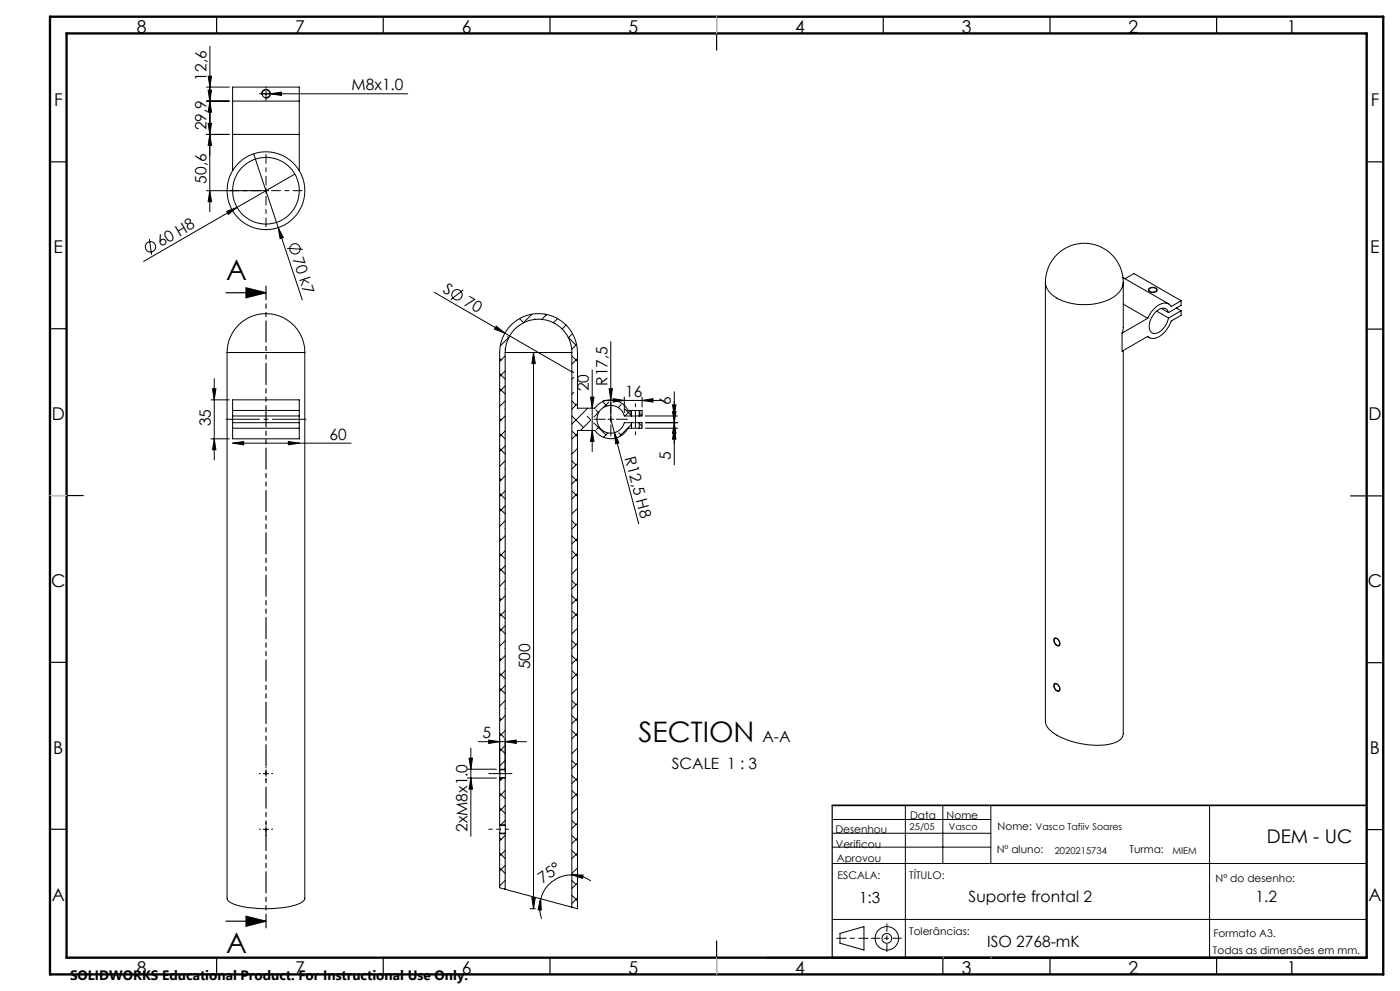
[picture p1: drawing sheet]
<svg xmlns="http://www.w3.org/2000/svg" width="420mm" height="297mm" viewBox="0 0 420 297" stroke-linecap="round" stroke-linejoin="round" font-family="sans-serif">
<g fill="none" stroke="#000" stroke-width=".3">
<path d="M63 13.9v22.8M61.9 30.3h6.9M61.9 26.1h6.9M62.4 37h1.1l-.6 3.3zM62.4 27h1.1l-.6 3.3zM62.4 22.8h1.1l-.5 3.3zM62.9 24v39.5M63 30.3l.5 3.3h-1.1zM69.8 30.3v10M69.8 30.3h20M69.8 30.3v-4.2h20v4.2M78.5 28.1h43.8"/>
<path d="M78.5 28.5a1.34 1.34 0 0 1 1.2-1.7 1.34 1.34 0 0 1 1.4 1.4 1.34 1.34 0 0 1-1.7 1.2M79.8 27.3v1.7M81.1 28.1l3.3-.5v1zM89.8 30.3v10M61.9 57.1h16.9M62.9 57.1l.6 3.4h-1.1zM62.9 40.3l.6 3.3h-1.1zM68.8 40.3h-6.9M69.8 40.3h20M69.8 40.3v10.8M76.1 46.1l14.6 43.8M79 57.1h1.6"/>
<path d="M79.8 56.3v1.7M88.4 52.2l-17.3 10M89.8 40.3v10.8M44.8 71.6l.7 4.7M68 63.4l3.1-1.2-2.6 2zM71.1 62.2l-28 16.1M83.5 68.2l1.5 3-1 .3zM86.1 74.4l4.8 .3M130.3 87.6l41.4 23.9M139 86.9l-3.8 2.9M148.9 97.8l2.5 2-3.1-1.2zM155.9 95.5l1.2 1.2"/>
<path d="M159.6 94.2l-2.6 2.6M160.4 95.6l.2 .1M163.5 94.2l.3 .2M164 94.3l-1.5 1.4M167.3 95.5l-1.3 1.2M169.8 97.4l-1.2 1.2M171.8 100l-1.3 1.2M313.6 84.6a11.7 11.7 0 0 1 11.7-11.7 11.7 11.7 0 0 1 11.7 11.7M313.6 84.6v131.7a5.8 5.8 0 0 0 3.4 4 25.2 25.2 0 0 0 16.8 2.5 3.6 3.6 0 0 0 3.2-2.9v-114.8M313.6 84.6a6.9 6.9 0 0 0 5.3 5.6 18 18 0 0 0 15.8-1.6l1.6-1.9 .7-2.1M336.9 83.2l13.7 7.9M337 84.6v13.9l-.4 1.3"/>
<path d="M337 91.2l7.3 4.2M337.5 83.5l2.7-1.5 14.1 8.1M344.3 95.4l-7.7 4.4M344.6 86.5a1.55 1.55 0 0 1 2.6 .5 1.54 1.54 0 0 1-2.7-.2zM344.8 86.5a1.35 1.35 0 0 1 2.2 .4 1.27 1.27 0 0 1-1.2 .7 1.27 1.27 0 0 1-1.1-.9zM347 93.2l3.6 2.1M348.4 92.4l2.2 1.3M350.6 93.7a1.9 1.9 0 0 0-1.6-1.4 1.9 1.9 0 0 0-1.9 .9 5.6 5.6 0 0 0-2 6.1 2.23 2.23 0 0 0 3.5-.4l1.2-1.7 .8-1.9M352.9 92.3l1.4 .8M354.3 93.1v1.4l-2.9 1.7a7.8 7.8 0 0 1-5.2 5.3 2.15 2.15 0 0 1-1.9-.7l-7.7 4.5v-5.5M354.3 90.1l-2.9 1.8a2.67 2.67 0 0 0-4.1-.3l-1.6 1.6-1.4 2.2M354.3 90.1v1.4l-3.7 2.2"/>
<path d="M354.3 93.1l-3.7 2.2M63.3 119.8h5.5M63.7 116.5h1.1l-.5 3.3zM64.3 113.5v24.4M68.1 105.7a11.7 11.7 0 0 1 11.7-11.7 11.7 11.7 0 0 1 11.6 11.7M68.1 105.7v163.6a4.3 4.3 0 0 0 3.8 2.2 34.2 34.2 0 0 0 18-.7l1.3-.9 .2-.6v-163.6M68.1 105.7h23.3M149.9 116.4l1.7 1.7M149.9 112l1.7 1.6M149.9 107.5l.5 .4M151.5 104.5l.1 .2M151.6 106.7l-1.7 1.6"/>
<path d="M151.6 111.2l-1.7 1.7M151.6 115.7l-1.7 1.6M151.6 105.7h20M151.6 105.7a10 10 0 0 1 10-10 10 10 0 0 1 10 10M151.6 105.7v126.3M152.3 100.9l.3 .3M152.6 101.1l-2.5 2.6M159.1 105.7h1.5M160.1 105.7l.5 3.3h-1zM160.1 105.7v166.6M170.5 101.1l2.3 2.3M171.6 106.7l1.6 1.6"/>
<path d="M171.6 105.7v166.2M171.8 111.4l.3 .3M172.1 113.1l-.5 .5M172.1 117.6l-.5 .5M173 103.2l-1.5 1.5M173.2 107.5l-1.6 1.6M177.2 119h1l-.5 3.3zM177.7 110.8v24.6M182.7 116.5h1l-.5 3.3zM183.2 102.4v24.1M184 119.5l3.3 .5-3.3 .5zM187.3 119v4.7"/>
<path d="M192.6 119v3M202.3 117.4v21.9M344.2 100.9l.6 .3M63.3 131.5h5.5M64.3 131.5l.5 3.3h-1.1zM69.8 123v-3.2h20v3.2M69.8 128.3v3.2h20v-3.2M69.8 124.7v2M69.8 124.7h20M69.8 126.7h20M69.8 128.3h20M69.8 123v1.7"/>
<path d="M69.8 126.7v1.6M69.8 123h20M69.8 132.8l3.3-.5v1zM69.8 132.8h35.5M86.5 132.3l3.3 .5-3.3 .5zM89.8 124.7v2M89.8 123v1.7M89.8 126.7v1.6M149.9 134.4l1.7 1.7M149.9 129.9l1.7 1.7M149.9 125.4l.5 .5M151.5 122.5l.1 .1"/>
<path d="M151.6 120.2l-1.7 1.6M151.6 124.6l-1.7 1.7M151.6 129.1l-1.7 1.7M151.6 133.6l-1.7 1.7M151.6 138.1l-1.7 1.7M171.6 138.1l1.2 1.2M171.6 124.6l3.4 3.5M171.6 120.2l1.2 1.2M171.7 129.3l1.5 1.5M173.2 120.9l-1.6 1.7M173.2 129.9l-1.6 1.7M173.2 134.4l-1.6 1.7"/>
<path d="M173.2 138.9l-1.6 1.7M176.2 124.7l1 1.1M176.3 122.3l-4.7 4.8M177.2 126l-3 3M177.7 129l.5 3.3h-1zM178.2 126.7l3.6 3.6M178.7 122.8l.8 .8M179.7 123.4l-1.5 1.6M179.7 127.9l-.8 .8M180.8 120.4l1.3 1.3M180.9 120h18.1M182.4 129.7l-1.4 1.4"/>
<path d="M182.4 125.7h1.7M182.7 120.5l-1.7 1.6M183.2 125.7l1.1 4M184.3 129.7l1.4 3-1 .3zM184.3 129.7l7.3 27.3M185.6 129.7l.8 .8M186.4 121.2l-.9 1M187.4 122.5l2 2.1M189.1 123l-1.6 1.7M189.3 123v1.7M189.4 127.2l-3.5 3.5M189.4 123h-1a5.8 5.8 0 0 0-10-.7h-5.2v-16.6a11.7 11.7 0 0 0-11.6-11.7 11.7 11.7 0 0 0-11.7 11.7v126.3"/>
<path d="M189.4 128.3h-1a5.9 5.9 0 0 1-10 .7h-5.2v143.3l-1.6-.4M189.4 124.7h-2.1a4.2 4.2 0 0 0-6.4-2.5 4.2 4.2 0 0 0 0 6.9 4.2 4.2 0 0 0 6.4-2.4h2.1M189.4 124.7h2.4M189.4 123h2.4M189.4 128.3h2.4M189.4 126.7h2.4M189.4 123v1.7M189.4 126.7v1.6M191.8 126.9l.8 .8M191.8 123h.8v1.7h-.8M191.8 126.7h.8v1.6h-.8M191.8 123v1.7"/>
<path d="M191.8 126.7v1.6M191.9 123v1.7l.7-.7M192.6 120l3.3-.5v1zM193.6 128.3h9.7M193.6 124.7h9.7M201.8 121.4h1l-.5 3.3zM201.8 123.4h1l-.5 3.3zM202.3 126.7l.5 3.3h-1zM202.3 128.3l.5 3.3h-1zM203.3 126.7h-9.7M149.9 152.4l1.7 1.6M149.9 147.9l1.7 1.6"/>
<path d="M149.9 143.4l.5 .4M151.5 158.4l.1 .1M151.5 140.5l.1 .1M151.6 142.6l-1.7 1.7M151.6 147.1l-1.7 1.7M151.6 151.6l-1.7 1.6M151.6 156.1l-1.7 1.7M171.6 156.1l1.2 1.2M171.6 142.6l1.6 1.7M171.7 147.2l1.5 1.6M173.2 143.4l-1.6 1.7M173.2 147.9l-1.6 1.6"/>
<path d="M173.2 152.4l-1.6 1.6M173.2 156.9l-1.6 1.6M149.9 179.3l.5 .4M149.9 170.3l1.7 1.7M149.9 165.8l1.7 1.7M149.9 161.4l.5 .4M151.5 176.4l.1 .1M151.6 165.1l-1.7 1.6M151.6 160.6l-1.7 1.6M151.6 169.5l-1.7 1.7M151.6 174l-1.7 1.7M151.6 178.5l-1.7 1.7"/>
<path d="M171.6 178.5l1.6 1.7M171.6 174l1.2 1.3M171.6 160.6l1.6 1.6M171.7 165.2l1.5 1.5M173.2 161.4l-1.6 1.6M173.2 165.8l-1.6 1.7M173.2 170.3l-1.6 1.7M173.2 174.8l-1.6 1.7M173.2 179.3l-1.6 1.7M149.9 197.3l.5 .4M149.9 188.3l1.7 1.7M149.9 183.8l1.7 1.7"/>
<path d="M151.5 194.3l.1 .1M151.6 183l-1.7 1.7M151.6 187.5l-1.7 1.7M151.6 192l-1.7 1.7M151.6 196.5l-1.7 1.7M171.6 196.5l1.6 1.7M171.6 192l1.2 1.2M171.7 183.1l1.5 1.6M173.2 183.8l-1.6 1.7M173.2 188.3l-1.6 1.7M173.2 192.8l-1.6 1.6M173.2 197.3l-1.6 1.6"/>
<path d="M316.4 191.2a1.49 1.49 0 0 1 1.3 .8 1.49 1.49 0 0 1-.1 1.6 1.62 1.62 0 0 1-1.2-2.4zM316.4 191.4a1.31 1.31 0 0 1 1.5 1.3 .68 .68 0 0 1-.6 .8 .68 .68 0 0 1-.7-.6 1.2 1.2 0 0 1-.2-1.5zM149.9 219.7l1.3 1.3M149.9 215.2l.5 .5M149.9 206.3l1.7 1.6M149.9 201.8l1.7 1.6M151.5 212.3l.1 .1M151.6 201l-1.7 1.6M151.6 205.5l-1.7 1.6M151.6 210l-1.7 1.6M151.6 214.5l-1.7 1.6M151.6 218.9l-1.7 1.7"/>
<path d="M171.6 214.5l1.6 1.6M171.6 210l1.2 1.2M171.7 219l1.5 1.6M171.7 201.1l1.5 1.5M173.2 201.8l-1.6 1.6M173.2 206.3l-1.6 1.6M173.2 210.7l-1.6 1.7M173.2 215.2l-1.6 1.7M173.2 219.7l-1.6 1.7M316.3 204.9a1.46 1.46 0 0 1 1.4 .7 1.46 1.46 0 0 1-.1 1.6 1.67 1.67 0 0 1-1.3-2.3zM316.4 205a1.27 1.27 0 0 1 1.2 .7 1.27 1.27 0 0 1 0 1.3 1.48 1.48 0 0 1-1.2-2zM79 231.9h1.6"/>
<path d="M79.8 231v1.7M140.2 233.2h8.7M140.2 230.5h8.7M140.7 227.2h1l-.4 3.3zM141.3 233.2l.4 3.3h-1zM141.3 224.2v26.4M143.5 222.3h14.4M146.6 221.8l3.3 .5-3.3 .5zM149.9 230.5h1.7M149.9 224.2l1.7 1.7M149.9 237.7l1.7 1.7M149.9 233v-2.3h1.7v2.3"/>
<path d="M149.9 233v14.4M149.9 233h1.7M151 233l-1.1 1.1M151.4 223.6l-1.5 1.5M151.5 230.3l.1 .1M151.6 233.2h-1.7l.5 .4M151.6 227.9l-1.7 1.7M151.6 236.9l-1.7 1.7M151.6 233v14.4M151.6 222.3l3.3-.5v1zM171.6 232.4l1.6 1.7M171.6 227.9l1.2 1.2"/>
<path d="M171.7 237l1.5 1.6M173.2 224.2l-1.6 1.7M173.2 228.7l-1.6 1.7M173.2 233.2l-1.6 1.6M173.2 237.7l-1.6 1.7M79 248.5h1.6M79.8 247.7v1.7M149.9 247.2h1.7M149.9 249.9h1.7M149.9 242.2l1.7 1.6M149.9 255.7l1.7 1.6M149.9 251.1l.5 .5"/>
<path d="M149.9 247.4v2.3M149.9 249.7v16.4l1.7 .4M149.9 247.4h1.7M149.9 249.7h1.7M151.6 241.4l-1.7 1.7M151.6 245.9l-1.5 1.5M151.6 250.4l-1.7 1.6M151.6 254.8l-1.7 1.7M151.6 259.4l-1.7 1.6M151.6 247.4v2.3M151.6 249.7v16.8M171.6 250.4l1.6 1.6"/>
<path d="M171.6 245.9l1.2 1.2M171.7 254.9l1.5 1.6M173.2 242.2l-1.6 1.6M173.2 246.7l-1.6 1.6M173.2 251.1l-1.6 1.7M173.2 255.7l-1.6 1.6M249.7 258.8h160.3M249.7 249.7h47.6M249.7 245.6h47.6M249.7 253.9h47.6M271.6 241.4v45.6M282.9 241.4v17.4"/>
<path d="M297.3 241.4v17.4M362.9 241.4v45.6M149.9 260.1l1.7 1.7M151.5 266.2l.1 .1M151.6 263.8l-1.7 1.7M151.6 266.5l20 5.4M159.1 272.3h1.5M159.6 269h1l-.5 3.3zM162.2 269.4l.2 3.3-1-.1zM162.2 269.4l-.3 3.2 .6 2.7M171.6 268.3l1.6 1.7M171.6 263.8l1.2 1.3"/>
<path d="M171.6 262.2l3.3 .1-.2 .9zM171.6 262.2a9.7 9.7 0 0 0-9.4 7.2M171.6 262.2l2.7 .4 2.9 1.5M173.2 260.1l-1.6 1.7M173.2 264.6l-1.6 1.7M173.2 269.1l-1.6 1.7M249.7 275.6h160.3M252 279.7l7.2-2v7l-7.2-2z"/>
<circle cx="79.8" cy="28.1" r="1.16"/>
<circle cx="79.8" cy="57.2" r="11.7"/>
<circle cx="79.8" cy="57.2" r="10"/>
<circle cx="45.1" cy="74" r="1.56"/>
<circle cx="88.5" cy="74.6" r="1.56"/>
<circle cx="137.1" cy="88.3" r="1.54"/>
<circle cx="266" cy="281.2" r="1.46"/>
<circle cx="266.1" cy="281.2" r="3.5"/>
</g>
<g fill="none" stroke="#000" stroke-width=".35">
<path d="M65 5v5M115 5v5M165 5v5M215 5v10M265 5v5M315 5v5M365 5v5M15 48.5h5M410 48.5h5M15 98.5h5M67.8 87.7h12M73.8 86.3l6 1.4-6 1.5z"/>
<path d="M410 98.6h5M15 148.5h10M405.1 148.6h9.9M15 198.5h5M410 198.6h5M15 248.5h5M249.7 241.4v45.6M410 248.6h5M410 241.4v45.6M67.8 276.1h12M73.8 274.6l6 1.5-6 1.5zM65 287v5"/>
<path d="M115 287v5M165 287v5M215 282v10M282.9 287v5M315 287v5M365 287v5"/>
</g>
<path d="M190.6 121v5.6M190.6 130.3v-5.7M147.9 231.8h5.7" fill="none" stroke="#000" stroke-width=".3" stroke-dasharray="15.2 1.3 1.3 1.3" stroke-dashoffset="14.3"/>
<path d="M152.6 231.8h-6M152.6 248.5h-6" fill="none" stroke="#000" stroke-width=".3" stroke-dasharray="15.2 1.3 1.3 1.3" stroke-dashoffset="14.2"/>
<path d="M67.8 125.6h24" fill="none" stroke="#000" stroke-width=".3" stroke-dasharray="15.2 1.3 1.3 1.3" stroke-dashoffset="5.1"/>
<g fill="none" stroke="#000" stroke-width=".3" stroke-dasharray="15.2 1.3 1.3 1.3">
<path d="M78.1 28.1h-.3M79.8 29.8v.3M79.8 26.4v-.3M81.5 28.1h.3M181.6 125.6h-3.3M183.3 124v-3.4M183.3 127.3v3.3M184.9 125.6h3.4M78.1 231.8h-.3M79.8 230.2v-.4M79.8 233.5v.3M81.5 231.8h.3"/>
<path d="M78.1 248.5h-.3M79.8 246.8v-.3M79.8 250.2v.3M81.5 248.5h.3"/>
</g>
<path d="M79.8 85.7v192.4" fill="none" stroke="#000" stroke-width=".35" stroke-dasharray="6.3 1.3 1.3 1.3 1.3 1.3" stroke-dashoffset="2.2"/>
<path d="M261.4 281.2h9" fill="none" stroke="#000" stroke-width=".3" stroke-dasharray="15.2 1.3 1.3 1.3" stroke-dashoffset="12.7"/>
<path d="M266.1 276.9v8.3" fill="none" stroke="#000" stroke-width=".3" stroke-dasharray="15.2 1.3 1.3 1.3" stroke-dashoffset="13"/>
<path d="M260.4 281.2h-9.4" fill="none" stroke="#000" stroke-width=".3" stroke-dasharray="15.2 1.3 1.3 1.3" stroke-dashoffset="12.4"/>
<path d="M249.7 241.4h160.3M230 287h180" fill="none" stroke="#000" stroke-width=".5"/>
<path d="M15 5h400v287h-400zM20 10h390v277h-390z" fill="none" stroke="#000" stroke-width=".7"/>
<path d="M282.9 287h.1M297.3 287h.1" fill="none" stroke="#c0c0c0" stroke-width=".3"/>
<path d="M215 5v5M15 148.5h5M215 287v5" fill="none" stroke="#c0c0c0" stroke-width=".35"/>
<path d="M78.1 57.1h-9.1M79.8 55.5v-9.2M79.8 58.8v9.2M81.5 57.1h9.1" fill="none" stroke="#000" stroke-width=".3" stroke-dasharray="15.2 1.3 1.3 1.3" stroke-dashoffset="12.6"/>
<g fill="#000">
<path d="M81.1 28.1l3.3-.5v1zM68 63.4l3.1-1.2-2.6 2zM83.5 68.2l1.5 3-1 .3zM148.9 97.8l2.5 2-3.1-1.2zM182.7 116.5h1l-.5 3.3zM184.3 129.7l1.4 3-1 .3z"/>
<path d="M62.9 57.1l.6 3.4h-1.1zM62.4 37h1.1l-.6 3.3z"/>
<path d="M62.9 40.3l.6 3.3h-1.1zM62.4 27h1.1l-.6 3.3zM63 30.3l.5 3.3h-1.1zM62.4 22.8h1.1l-.5 3.3z"/>
<path d="M73.8 86.3l6 1.4-6 1.5zM73.8 274.6l6 1.5-6 1.5z"/>
<path d="M63.7 116.5h1.1l-.5 3.3zM64.3 131.5l.5 3.3h-1.1z"/>
<path d="M160.1 105.7l.5 3.3h-1zM159.6 269h1l-.5 3.3zM177.2 119h1l-.5 3.3zM177.7 129l.5 3.3h-1zM201.8 121.4h1l-.5 3.3zM202.3 126.7l.5 3.3h-1z"/>
<path d="M69.8 132.8l3.3-.5v1zM86.5 132.3l3.3 .5-3.3 .5z"/>
<path d="M184 119.5l3.3 .5-3.3 .5zM192.6 120l3.3-.5v1z"/>
<path d="M201.8 123.4h1l-.5 3.3zM202.3 128.3l.5 3.3h-1z"/>
<path d="M141.3 233.2l.4 3.3h-1zM140.7 227.2h1l-.4 3.3z"/>
<path d="M151.6 222.3l3.3-.5v1zM146.6 221.8l3.3 .5-3.3 .5z"/>
<path d="M171.6 262.2l3.3 .1-.2 .9zM162.2 269.4l.2 3.3-1-.1z"/>
</g>
<g font-size="8.5">
<text x="67.8" y="83.8">A</text>
<text x="191.6" y="222.3">SECTION</text>
<text x="67.8" y="285.7">A</text>
</g>
<text font-size="5.6" x="380" y="252.6">DEM - UC</text>
<g font-size="5.3">
<text x="41" y="9.9">8</text>
<text x="88.5" y="9.9">7</text>
<text x="138.5" y="9.9">6</text>
<text x="188.5" y="9.9">5</text>
<text x="238.5" y="9.9">4</text>
<text x="288.5" y="9.9">3</text>
<text x="338.5" y="9.9">2</text>
<text x="386" y="9.9">1</text>
<text x="16.2" y="31.7">F</text>
<text x="411.2" y="31.7">F</text>
<text x="16.1" y="75.9">E</text>
<text x="411.1" y="75.9">E</text>
<text x="15.5" y="125.9">D</text>
<text x="410.5" y="125.9">D</text>
<text x="15.4" y="175.9">C</text>
<text x="410.4" y="175.9">C</text>
<text x="16" y="225.9">B</text>
<text x="411" y="225.9">B</text>
<text x="15.5" y="270.2">A</text>
<text x="410.5" y="270.2">A</text>
<text x="41" y="291.9">8</text>
<text x="88.5" y="291.9">7</text>
<text x="138.5" y="291.9">6</text>
<text x="188.5" y="291.9">5</text>
<text x="238.5" y="291.9">4</text>
<text x="288.5" y="291.9">3</text>
<text x="338.5" y="291.9">2</text>
<text x="386" y="291.9">1</text>
</g>
<g font-size="4.7">
<text x="62" y="24.2" transform="rotate(-90 62 24.2)">12,6</text>
<text x="105.5" y="27.1">M8x1.0</text>
<text x="62" y="39" transform="rotate(-90 62 39)">29,9</text>
<text x="62" y="55" transform="rotate(-90 62 55)">50,6</text>
<text x="48.2" y="74.1" transform="rotate(-30 48.2 74.1)">60 H8</text>
<text x="87.7" y="77.5" transform="rotate(72 87.7 77.5)">70 k7</text>
<text x="132.6" y="87.5" transform="rotate(30 132.6 87.5)">S</text>
<text x="139" y="91.4" transform="rotate(30 139 91.4)">70</text>
<text x="176.7" y="117.3" transform="rotate(-90 176.7 117.3)">20</text>
<text x="182.3" y="115.6" transform="rotate(-90 182.3 115.6)">R17,5</text>
<text x="187.6" y="119">16</text>
<text x="201.3" y="121.3" transform="rotate(-90 201.3 121.3)">6</text>
<text x="63.3" y="127.7" transform="rotate(-90 63.3 127.7)">35</text>
<text x="98.9" y="131.8">60</text>
<text x="187.4" y="137.2" transform="rotate(75 187.4 137.2)">R12,5 H8</text>
<text x="201.3" y="138" transform="rotate(-90 201.3 138)">5</text>
<text x="159.1" y="200.6" transform="rotate(-90 159.1 200.6)">500</text>
<text x="144.8" y="221.3">5</text>
<text x="228.7" y="222.3">A-A</text>
<text x="201.6" y="230.5">SCALE 1 : 3</text>
<text x="140.2" y="249.3" transform="rotate(-90 140.2 249.3)">2xM8x1.0</text>
<text x="162.7" y="264.9" transform="rotate(-34 162.7 264.9)">75°</text>
<text x="290.6" y="270.3">Suporte frontal 2</text>
<text x="376.6" y="270.3">1.2</text>
<text x="296.2" y="283.8">ISO 2768-mK</text>
</g>
<text font-size="4.6" x="257.8" y="270.6">1:3</text>
<text font-size="4.1" x="21" y="293.7">SOLIDWORKS Educational Product. For Instructional Use Only.</text>
<g font-size="3.2">
<text x="273" y="245.6">Data</text>
<text x="284" y="245.6">Nome</text>
<text x="250.6" y="249.7">Desenhou</text>
<text x="299.3" y="248.8">Nome:</text>
<text x="250.8" y="254.1">Verificou</text>
<text x="299" y="255.8">Nº aluno:</text>
<text x="338.9" y="255.8">Turma:</text>
<text x="251.1" y="258.3">Aprovou</text>
<text x="251.3" y="263.4">ESCALA:</text>
<text x="272.8" y="263.4">TÍTULO:</text>
<text x="364.7" y="264.4">Nº do desenho:</text>
<text x="272.8" y="280.2">Tolerâncias:</text>
<text x="364" y="280.7">Formato A3.</text>
<text x="363.9" y="285.8">Todas as dimensões em mm.</text>
</g>
<g font-size="2.8">
<text x="272.9" y="248.7">25/05</text>
<text x="284.6" y="248.7">Vasco</text>
<text x="310.8" y="248.7">Vasco Tafiiv Soares</text>
<text x="316.4" y="255.9">2020215734</text>
<text x="351.7" y="255.9">MIEM</text>
</g>
</svg>
